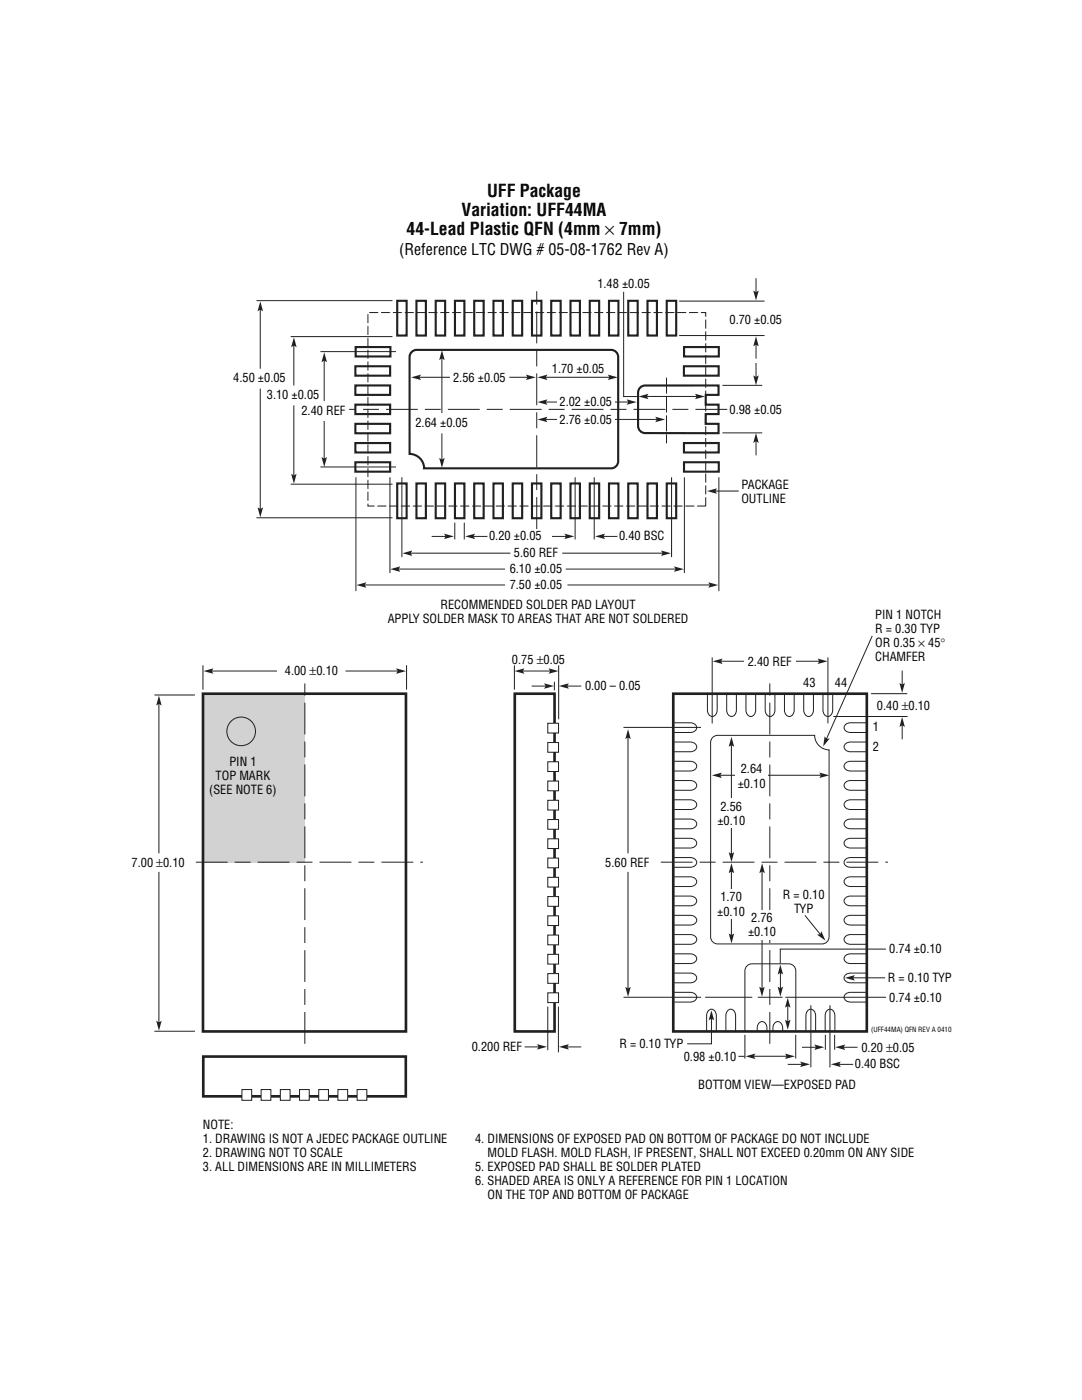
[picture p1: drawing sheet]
<svg xmlns="http://www.w3.org/2000/svg" width="216mm" height="279mm" viewBox="0 0 216 279" stroke-linecap="round" stroke-linejoin="round" font-family="sans-serif">
<path d="M40.5 138.5h20.2v33.6h-20.2z" fill="#d1d2d4"/>
<path d="M40.5 138.4h40.5v67.4h-40.5zM134.3 138.4h38.7v67.4h-38.7z" fill="none" stroke="#231f20" stroke-width=".53"/>
<g fill="none" stroke="#231f20" stroke-width=".2">
<path d="M40.5 132.8v4.8M42 133.9h13.3M81.1 132.8v4.8M102.6 132.8v4.8M111.5 132.8v10.8"/>
<circle cx="48.1" cy="146" r="2.86"/>
</g>
<path d="M40.6 133.9l2-.5-.3 .5 .3 .6z" fill="#231f20"/>
<path d="M68.9 133.9h10.7" fill="none" stroke="#231f20" stroke-width=".2"/>
<path d="M79 133.4l2 .5-2 .6 .4-.6z" fill="#231f20"/>
<path d="M81.7 110.4h20.1" fill="none" stroke="#231f20" stroke-width=".2"/>
<path d="M80.3 110.4l2-.5-.4 .5 .4 .5z" fill="#231f20"/>
<path d="M112.2 110.4h20.3" fill="none" stroke="#231f20" stroke-width=".2"/>
<path d="M131.9 109.9l2 .5-2 .5 .3-.5z" fill="#231f20"/>
<path d="M79.3 113.6h21.5" fill="none" stroke="#231f20" stroke-width=".2"/>
<path d="M77.9 113.6l2-.6-.4 .6 .4 .5z" fill="#231f20"/>
<path d="M112.9 113.6h22.2" fill="none" stroke="#231f20" stroke-width=".2"/>
<path d="M134.5 113l2 .6-2 .5 .3-.5z" fill="#231f20"/>
<path d="M83.4 75.3h6.4" fill="none" stroke="#231f20" stroke-width=".2"/>
<g fill="#231f20">
<path d="M82 75.3l2-.5-.3 .5 .3 .5z"/>
<path d="M107.2 75.3l2-.5-.3 .5 .3 .5z"/>
</g>
<path d="M101.6 75.3h3.9" fill="none" stroke="#231f20" stroke-width=".2"/>
<path d="M104.9 74.8l2 .5-2 .5 .4-.5z" fill="#231f20"/>
<path d="M88.2 86.5v5.5" fill="none" stroke="#231f20" stroke-width=".2"/>
<path d="M87.6 91.4l.6 .3 .5-.3-.5 2z" fill="#231f20"/>
<path d="M88.2 71.3v11.1" fill="none" stroke="#231f20" stroke-width=".2"/>
<path d="M88.2 69.9l.5 2-.5-.4-.6 .4z" fill="#231f20"/>
<path d="M108.8 75.3h13.1" fill="none" stroke="#231f20" stroke-width=".2"/>
<g fill="#231f20">
<path d="M121.3 74.8l2 .5-2 .5 .3-.5z"/>
<path d="M127.4 79.1l2-.5-.3 .5 .3 .6z"/>
<path d="M141.1 98l2-.5-.4 .5 .4 .5z"/>
</g>
<path d="M128.8 79.1h10.5" fill="none" stroke="#231f20" stroke-width=".2"/>
<g fill="#231f20">
<path d="M138.7 78.6l2 .5-2 .6 .3-.6z"/>
<path d="M107.2 80.2l2-.5-.3 .5 .3 .6z"/>
</g>
<path d="M108.8 80.2h16.7" fill="none" stroke="#231f20" stroke-width=".2"/>
<g fill="#231f20">
<path d="M125 79.7l2 .5-2 .6 .4-.6z"/>
<path d="M107.2 83.7l2-.5-.3 .5 .3 .6z"/>
</g>
<path d="M108.8 83.7h22.4" fill="none" stroke="#231f20" stroke-width=".2"/>
<path d="M130.8 83.2l1.9 .5-1.9 .6 .3-.6z" fill="#231f20"/>
<path d="M72.5 116.7h28.3" fill="none" stroke="#231f20" stroke-width=".2"/>
<path d="M71.1 116.8l2-.6-.3 .6 .3 .5z" fill="#231f20"/>
<path d="M113.2 116.7h28.7" fill="none" stroke="#231f20" stroke-width=".2"/>
<path d="M141.3 116.2l2 .6-2 .5 .4-.5z" fill="#231f20"/>
<path d="M102.7 138.4h8v67.4h-8z" fill="none" stroke="#231f20" stroke-width=".53"/>
<g fill="none" stroke="#231f20" stroke-width=".2">
<path d="M64.7 84v7.8M141.2 138.5v3.2a1.01 1.01 0 0 0 .9 1.3 1.01 1.01 0 0 0 1-1.3v-3.2M145 138.5v3.2a1.01 1.01 0 0 0 1 1.3 1.01 1.01 0 0 0 .9-1.3v-3.2M148.8 138.5v3.2a1.01 1.01 0 0 0 1 1.3 1.01 1.01 0 0 0 1-1.3v-3.2M152.7 138.5v3.2a1.01 1.01 0 0 0 1 1.3 1.01 1.01 0 0 0 .9-1.3v-3.2M156.5 138.5v3.2a1.01 1.01 0 0 0 1 1.3 1.01 1.01 0 0 0 1-1.3v-3.2M160.4 138.5v3.2a1.01 1.01 0 0 0 .9 1.3 1.01 1.01 0 0 0 1-1.3v-3.2M164.2 138.5v3.2a1.01 1.01 0 0 0 1 1.3 1.01 1.01 0 0 0 1-1.3v-3.2M134.5 144.2h3.2a1.01 1.01 0 0 1 1.3 1 1.01 1.01 0 0 1-1.3 1h-3.2M134.5 148.1h3.2a1.01 1.01 0 0 1 1.3 1 1.01 1.01 0 0 1-1.3 .9h-3.2M134.5 151.9h3.2a1.01 1.01 0 0 1 1.3 1 1.01 1.01 0 0 1-1.3 1h-3.2M134.5 155.8h3.2a1.01 1.01 0 0 1 1.3 .9 1.01 1.01 0 0 1-1.3 1h-3.2"/>
<path d="M134.5 159.6h3.2a1.01 1.01 0 0 1 1.3 1 1.01 1.01 0 0 1-1.3 1h-3.2M172.9 144.2h-3.2a1.01 1.01 0 0 0-1.3 1 1.01 1.01 0 0 0 1.3 1h3.2M172.9 148.1h-3.2a1.01 1.01 0 0 0-1.3 1 1.01 1.01 0 0 0 1.3 .9h3.2M172.9 151.9h-3.2a1.01 1.01 0 0 0-1.3 1 1.01 1.01 0 0 0 1.3 1h3.2M172.9 155.8h-3.2a1.01 1.01 0 0 0-1.3 .9 1.01 1.01 0 0 0 1.3 1h3.2M172.9 159.6h-3.2a1.01 1.01 0 0 0-1.3 1 1.01 1.01 0 0 0 1.3 1h3.2M134.5 163.5h3.2a1.01 1.01 0 0 1 1.3 .9 1.01 1.01 0 0 1-1.3 1h-3.2M134.5 167.3h3.2a1.01 1.01 0 0 1 1.3 1 1.01 1.01 0 0 1-1.3 .9h-3.2M134.5 171.1h3.2a1.01 1.01 0 0 1 1.3 1 1.01 1.01 0 0 1-1.3 1h-3.2M134.5 175h3.2a1.01 1.01 0 0 1 1.3 1 1.01 1.01 0 0 1-1.3 .9h-3.2M134.5 178.8h3.2a1.01 1.01 0 0 1 1.3 1 1.01 1.01 0 0 1-1.3 1h-3.2M172.9 163.5h-3.2a1.01 1.01 0 0 0-1.3 .9 1.01 1.01 0 0 0 1.3 1h3.2"/>
<path d="M172.9 167.3h-3.2a1.01 1.01 0 0 0-1.3 1 1.01 1.01 0 0 0 1.3 .9h3.2M172.9 171.1h-3.2a1.01 1.01 0 0 0-1.3 1 1.01 1.01 0 0 0 1.3 1h3.2M172.9 175h-3.2a1.01 1.01 0 0 0-1.3 1 1.01 1.01 0 0 0 1.3 .9h3.2M172.9 178.8h-3.2a1.01 1.01 0 0 0-1.3 1 1.01 1.01 0 0 0 1.3 1h3.2M134.5 182.7h3.2a1.01 1.01 0 0 1 1.3 .9 1.01 1.01 0 0 1-1.3 1h-3.2M134.5 186.5h3.2a1.01 1.01 0 0 1 1.3 1 1.01 1.01 0 0 1-1.3 1h-3.2M134.5 190.4h3.2a1.01 1.01 0 0 1 1.3 .9 1.01 1.01 0 0 1-1.3 1h-3.2M134.5 194.2h3.2a1.01 1.01 0 0 1 1.3 1 1.01 1.01 0 0 1-1.3 .9h-3.2M134.5 198h3.2a1.01 1.01 0 0 1 1.3 1 1.01 1.01 0 0 1-1.3 1h-3.2M172.9 182.7h-3.2a1.01 1.01 0 0 0-1.3 .9 1.01 1.01 0 0 0 1.3 1h3.2M172.9 186.5h-3.2a1.01 1.01 0 0 0-1.3 1 1.01 1.01 0 0 0 1.3 1h3.2M172.9 190.4h-3.2a1.01 1.01 0 0 0-1.3 .9 1.01 1.01 0 0 0 1.3 1h3.2"/>
<path d="M172.9 194.2h-3.2a1.01 1.01 0 0 0-1.3 1 1.01 1.01 0 0 0 1.3 .9h3.2M172.9 198h-3.2a1.01 1.01 0 0 0-1.3 1 1.01 1.01 0 0 0 1.3 1h3.2M141 205.9v-3.2a1.01 1.01 0 0 1 1-1.3 1.01 1.01 0 0 1 .9 1.3v3.2M144.8 205.9v-3.2a1.01 1.01 0 0 1 1-1.3 1.01 1.01 0 0 1 1 1.3v3.2M151.1 205.9a1.83 1.83 0 0 1 .7-2 1.05 1.05 0 0 1 1.2 1.3v.7M154.2 205.9a1.83 1.83 0 0 1 .7-2 1.05 1.05 0 0 1 1.3 1.3v.7M160.8 205.9v-3.2a1.01 1.01 0 0 1 1-1.3 1.01 1.01 0 0 1 .9 1.3v3.2M164.6 205.9v-3.2a1.01 1.01 0 0 1 1-1.3 1.01 1.01 0 0 1 1 1.3v3.2"/>
</g>
<path d="M64.2 91.2l.5 .3 .5-.3-.5 2z" fill="#231f20"/>
<path d="M64.7 71.7v8.4" fill="none" stroke="#231f20" stroke-width=".2"/>
<path d="M64.7 70.3l.5 2-.5-.3-.5 .3z" fill="#231f20"/>
<path d="M58.6 80.9v14.2" fill="none" stroke="#231f20" stroke-width=".2"/>
<path d="M58.1 94.6l.5 .3 .6-.3-.6 1.9z" fill="#231f20"/>
<path d="M58.6 68.7v8.2" fill="none" stroke="#231f20" stroke-width=".2"/>
<path d="M58.6 67.3l.6 2-.6-.3-.5 .3z" fill="#231f20"/>
<path d="M51.9 77.6v24.3" fill="none" stroke="#231f20" stroke-width=".2"/>
<path d="M51.4 101.3l.5 .3 .6-.3-.6 1.9z" fill="#231f20"/>
<path d="M51.9 61.5v12.1" fill="none" stroke="#231f20" stroke-width=".2"/>
<path d="M51.9 60.1l.6 2-.6-.3-.5 .3z" fill="#231f20"/>
<path d="M30.8 138.7h8.1M31.7 174v30.3M30.8 205.8h8.1" fill="none" stroke="#231f20" stroke-width=".2"/>
<path d="M31.2 203.7l.5 .3 .6-.3-.6 2z" fill="#231f20"/>
<path d="M31.7 140.2v30.1" fill="none" stroke="#231f20" stroke-width=".2"/>
<path d="M31.7 138.8l.6 2-.6-.3-.5 .3z" fill="#231f20"/>
<path d="M125.3 174v23.5" fill="none" stroke="#231f20" stroke-width=".2"/>
<path d="M124.8 197l.5 .3 .6-.3-.6 1.9z" fill="#231f20"/>
<path d="M125.3 146.9v23.4" fill="none" stroke="#231f20" stroke-width=".2"/>
<path d="M125.3 145.5l.6 2-.6-.3-.5 .3z" fill="#231f20"/>
<path d="M157.2 212.4h3M161.8 200.6v12.4M165.6 200.6v12.4" fill="none" stroke="#231f20" stroke-width=".2"/>
<path d="M159.7 211.9l1.9 .5-1.9 .6 .3-.6z" fill="#231f20"/>
<path d="M167.2 212.4h3" fill="none" stroke="#231f20" stroke-width=".2"/>
<path d="M165.8 212.4l2-.5-.4 .5 .4 .6z" fill="#231f20"/>
<path d="M160 209h3.1" fill="none" stroke="#231f20" stroke-width=".2"/>
<path d="M162.5 208.5l2 .5-2 .5 .3-.5z" fill="#231f20"/>
<path d="M168.1 209h3" fill="none" stroke="#231f20" stroke-width=".2"/>
<path d="M166.7 209l1.9-.5-.3 .5 .3 .5z" fill="#231f20"/>
<path d="M104.7 208.9h3M109.3 200.9v8.7M111.4 200.9v9.1M148.6 206.5v4.8M158.8 206.5v4.8M164.7 206.5v3M166.5 206.5v3" fill="none" stroke="#231f20" stroke-width=".2"/>
<path d="M107.2 208.4l1.9 .5-1.9 .6 .3-.6z" fill="#231f20"/>
<path d="M112.9 208.9h3.1" fill="none" stroke="#231f20" stroke-width=".2"/>
<path d="M111.5 208.9l2-.5-.3 .5 .3 .6z" fill="#231f20"/>
<path d="M157.2 200.5v3.6" fill="none" stroke="#231f20" stroke-width=".2"/>
<g fill="#231f20">
<path d="M157.2 199.1l.5 2-.5-.3-.6 .3z"/>
<path d="M156.6 203.5l.6 .3 .5-.3-.5 2z"/>
</g>
<path d="M142 203v5.3h-4.9" fill="none" stroke="#231f20" stroke-width=".2"/>
<path d="M142 201.6l.5 2-.5-.3-.6 .3z" fill="#231f20"/>
<path d="M150.1 210.8h7.1" fill="none" stroke="#231f20" stroke-width=".2"/>
<g fill="#231f20">
<path d="M148.8 210.8l1.9-.5-.3 .5 .3 .5z"/>
<path d="M156.6 210.3l2 .5-2 .5 .4-.5z"/>
</g>
<path d="M155.7 193.9v3.5" fill="none" stroke="#231f20" stroke-width=".2"/>
<g fill="#231f20">
<path d="M155.7 192.5l.6 2-.6-.3-.5 .3z"/>
<path d="M155.2 196.9l.5 .3 .6-.3-.6 2z"/>
</g>
<path d="M170 195.1h6.6" fill="none" stroke="#231f20" stroke-width=".2"/>
<path d="M168.6 195.2l2-.6-.4 .6 .4 .5z" fill="#231f20"/>
<path d="M160.6 182.7l3.2 4" fill="none" stroke="#231f20" stroke-width=".2"/>
<path d="M163 186.5l.7-.1 .2-.6 .8 1.9z" fill="#231f20"/>
<path d="M106.1 136.9h3.1" fill="none" stroke="#231f20" stroke-width=".2"/>
<path d="M108.6 136.4l2 .5-2 .6 .3-.6z" fill="#231f20"/>
<path d="M112.9 136.9h3.1" fill="none" stroke="#231f20" stroke-width=".2"/>
<path d="M111.5 136.9l2-.5-.3 .5 .3 .6z" fill="#231f20"/>
<path d="M109.3 178.9h2.1v2h-2.1z" fill="#fff"/>
<path d="M109.3 178.9h2.1v2h-2.1z" fill="none" stroke="#231f20" stroke-width=".2"/>
<path d="M109.3 182.8h2.1v1.9h-2.1z" fill="#fff"/>
<path d="M109.3 182.8h2.1v1.9h-2.1z" fill="none" stroke="#231f20" stroke-width=".2"/>
<path d="M109.3 186.6h2.1v2h-2.1z" fill="#fff"/>
<path d="M109.3 186.6h2.1v2h-2.1z" fill="none" stroke="#231f20" stroke-width=".2"/>
<path d="M109.3 190.5h2.1v1.9h-2.1z" fill="#fff"/>
<path d="M109.3 190.5h2.1v1.9h-2.1z" fill="none" stroke="#231f20" stroke-width=".2"/>
<path d="M109.3 198.1h2.1v2h-2.1z" fill="#fff"/>
<path d="M109.3 198.1h2.1v2h-2.1z" fill="none" stroke="#231f20" stroke-width=".2"/>
<path d="M109.3 144.3h2.1v2h-2.1z" fill="#fff"/>
<path d="M109.3 144.3h2.1v2h-2.1z" fill="none" stroke="#231f20" stroke-width=".2"/>
<path d="M109.3 152h2.1v2h-2.1z" fill="#fff"/>
<path d="M109.3 152h2.1v2h-2.1z" fill="none" stroke="#231f20" stroke-width=".2"/>
<path d="M109.3 148.2h2.1v1.9h-2.1z" fill="#fff"/>
<path d="M109.3 148.2h2.1v1.9h-2.1z" fill="none" stroke="#231f20" stroke-width=".2"/>
<path d="M109.3 155.9h2.1v1.9h-2.1z" fill="#fff"/>
<path d="M109.3 155.9h2.1v1.9h-2.1z" fill="none" stroke="#231f20" stroke-width=".2"/>
<path d="M109.3 159.7h2.1v2h-2.1z" fill="#fff"/>
<path d="M109.3 159.7h2.1v2h-2.1z" fill="none" stroke="#231f20" stroke-width=".2"/>
<path d="M109.3 163.6h2.1v1.9h-2.1z" fill="#fff"/>
<path d="M109.3 163.6h2.1v1.9h-2.1z" fill="none" stroke="#231f20" stroke-width=".2"/>
<path d="M109.3 194.3h2.1v1.9h-2.1z" fill="#fff"/>
<path d="M109.3 194.3h2.1v1.9h-2.1z" fill="none" stroke="#231f20" stroke-width=".2"/>
<path d="M109.3 167.4h2.1v1.9h-2.1z" fill="#fff"/>
<path d="M109.3 167.4h2.1v1.9h-2.1z" fill="none" stroke="#231f20" stroke-width=".2"/>
<path d="M109.3 171.2h2.1v2h-2.1z" fill="#fff"/>
<path d="M109.3 171.2h2.1v2h-2.1z" fill="none" stroke="#231f20" stroke-width=".2"/>
<path d="M109.3 175.1h2.1v1.9h-2.1z" fill="#fff"/>
<path d="M109.3 175.1h2.1v1.9h-2.1z" fill="none" stroke="#231f20" stroke-width=".2"/>
<path d="M102.7 133.9l1.9-.5-.3 .5 .3 .6z" fill="#231f20"/>
<path d="M104.1 133.9h6" fill="none" stroke="#231f20" stroke-width=".2"/>
<g fill="#231f20">
<path d="M109.5 133.4l1.9 .5-1.9 .6 .3-.6z"/>
<path d="M142.2 132l2-.6-.3 .6 .3 .5z"/>
</g>
<path d="M143.6 132h20.1" fill="none" stroke="#231f20" stroke-width=".2"/>
<path d="M163.1 131.4l2 .6-2 .5 .4-.5z" fill="#231f20"/>
<path d="M110.6 136.1v1.7M142.1 131.2v13.2M165.2 131.2v13.2" fill="none" stroke="#231f20" stroke-width=".2"/>
<path d="M148.5 131h10.1v2h-10.1z" fill="#fff"/>
<path d="M142.1 154.7l1.9-.5-.3 .5 .3 .6z" fill="#231f20"/>
<path d="M143.5 154.7h20.6" fill="none" stroke="#231f20" stroke-width=".2"/>
<g fill="#231f20">
<path d="M163.5 154.2l2 .5-2 .6 .3-.6z"/>
<path d="M145.4 170.1l.6 .3 .5-.3-.5 2z"/>
</g>
<path d="M145.9 148.4v22.2" fill="none" stroke="#231f20" stroke-width=".2"/>
<g fill="#231f20">
<path d="M146 147l.5 2-.5-.3-.6 .3z"/>
<path d="M145.4 186.3l.6 .3 .5-.3-.5 2z"/>
<path d="M151.5 196.9l.5 .3 .6-.3-.6 2z"/>
</g>
<path d="M145.9 173.7v13.2" fill="none" stroke="#231f20" stroke-width=".2"/>
<path d="M146 172.3l.5 2-.5-.4-.6 .4z" fill="#231f20"/>
<path d="M152.1 173.7v24" fill="none" stroke="#231f20" stroke-width=".2"/>
<path d="M152.1 172.3l.5 2-.5-.4-.6 .4z" fill="#231f20"/>
<path d="M146.8 153.5h6.5v2.7h-6.5z" fill="#fff"/>
<path d="M180 144.5v3" fill="none" stroke="#231f20" stroke-width=".2"/>
<path d="M180 143.1l.6 2-.6-.3-.5 .3z" fill="#231f20"/>
<path d="M180 133.8v3.1" fill="none" stroke="#231f20" stroke-width=".2"/>
<path d="M179.5 136.3l.5 .3 .6-.3-.6 2z" fill="#231f20"/>
<path d="M150.9 87.8v3.1" fill="none" stroke="#231f20" stroke-width=".2"/>
<path d="M150.8 86.4l.6 2-.6-.3-.5 .3z" fill="#231f20"/>
<path d="M150.9 72.4v3.1" fill="none" stroke="#231f20" stroke-width=".2"/>
<path d="M150.3 74.9l.5 .3 .6-.3-.6 2z" fill="#231f20"/>
<path d="M173.8 138.4h7.2M166.3 143h14.8" fill="none" stroke="#231f20" stroke-width=".2"/>
<path d="M40.6 210.9h40.4v7.9h-40.4z" fill="none" stroke="#231f20" stroke-width=".53"/>
<path d="M63.6 217.4h1.9v2.2h-1.9z" fill="#fff"/>
<path d="M63.6 217.4h1.9v2.2h-1.9z" fill="none" stroke="#231f20" stroke-width=".2"/>
<path d="M59.8 217.4h1.9v2.2h-1.9z" fill="#fff"/>
<path d="M59.8 217.4h1.9v2.2h-1.9z" fill="none" stroke="#231f20" stroke-width=".2"/>
<path d="M55.9 217.4h2v2.2h-2z" fill="#fff"/>
<path d="M55.9 217.4h2v2.2h-2z" fill="none" stroke="#231f20" stroke-width=".2"/>
<path d="M52.1 217.4h1.9v2.2h-1.9z" fill="#fff"/>
<path d="M52.1 217.4h1.9v2.2h-1.9z" fill="none" stroke="#231f20" stroke-width=".2"/>
<path d="M48.3 217.4h1.9v2.2h-1.9z" fill="#fff"/>
<path d="M48.3 217.4h1.9v2.2h-1.9z" fill="none" stroke="#231f20" stroke-width=".2"/>
<path d="M71.3 217.4h1.9v2.2h-1.9z" fill="#fff"/>
<path d="M71.3 217.4h1.9v2.2h-1.9z" fill="none" stroke="#231f20" stroke-width=".2"/>
<path d="M67.4 217.4h2v2.2h-2z" fill="#fff"/>
<path d="M174 126.9l-9.2 20.8M67.4 217.4h2v2.2h-2z" fill="none" stroke="#231f20" stroke-width=".2"/>
<path d="M164.6 146.9l.3 .6 .6-.1-1.2 1.6z" fill="#231f20"/>
<path d="M124.4 145.2h15.5M124.4 199h15.5M148.6 205.8v-12a1.41 1.41 0 0 1 1.4-1.4h7.4a1.41 1.41 0 0 1 1.4 1.4v12" fill="none" stroke="#231f20" stroke-width=".2"/>
<path d="M145.1 81.7h-75.4M107.1 105.6v-47.5M39.1 172.1h45.3M131.9 172.1h45.3M60.8 208.3v-71.9M153.6 208.3v-71.9" fill="none" stroke="#231f20" stroke-width=".2" stroke-dasharray="6.3 1.4 3.2 1.4" stroke-linecap="butt"/>
<g fill="#fff">
<path d="M145.4 159.4h.9v5.8h-.9z"/>
<path d="M145.4 177.4h.9v5.9h-.9z"/>
<path d="M151.6 181.6h2.7v5.9h-2.7z"/>
</g>
<path d="M80.2 95.3v15.9M114.8 95.3v12.4M118.6 95.3v12.4M134 95.3v15.9M110.1 107.1h3.1M142.1 147.3l.7-.5h.4h19.3a2.93 2.93 0 0 0 2.9 2.8v37.4a1.41 1.41 0 0 1-1.4 1.4h-20.8a1.41 1.41 0 0 1-1.4-1.4v-38.8zM151.2 199h5M156.7 199h20.1M176.8 189.4h-21.1v2.9M147.3 210.8h1.3" fill="none" stroke="#231f20" stroke-width=".2"/>
<path d="M73.4 62.4h67.4v38.6h-67.4z" fill="none" stroke="#231f20" stroke-width=".2" stroke-dasharray="1.8 .5 0 0" stroke-linecap="butt"/>
<g fill="none" stroke="#231f20" stroke-width=".42">
<path d="M70.9 76.9h6.9v1.9h-6.9zM70.9 73.1h6.9v1.9h-6.9zM71 69.3h6.9v1.8h-6.9zM79.3 60h1.8v7h-1.8zM82.3 70.1l.8-.3h38.8a1.41 1.41 0 0 1 1.5 1.4v20.9a1.41 1.41 0 0 1-1.5 1.4h-37.3a2.91 2.91 0 0 0-2.9-2.9v-19.4l.1-.4zM83.1 60h1.9v7h-1.9zM86.9 60h1.9v7h-1.9zM90.8 60h1.9v7h-1.9zM94.6 60h1.9v7h-1.9zM98.5 60h1.8v7h-1.8zM102.3 60h1.9v7h-1.9zM106.2 60h1.8v7h-1.8z"/>
<path d="M110 60h1.9v7h-1.9zM113.8 60h1.9v7h-1.9zM117.7 60h1.9v7h-1.9zM121.5 60h1.9v7h-1.9zM125.4 60h1.8v7h-1.8zM127.9 77.2l.8-.3h14.7v1.9h-2.6v2h2.6v1.8h-2.6v2h2.6v1.9l-14.7-.1a1.41 1.41 0 0 1-1.4-1.4v-6.7l.1-.4zM129.2 60h1.9v7h-1.9zM133 60h1.9v7h-1.9zM136.5 73.1h6.9v1.9h-6.9zM136.5 69.3h6.9v1.8h-6.9zM70.9 92.3h6.9v1.8h-6.9zM70.9 88.4h6.9v1.9h-6.9z"/>
<path d="M70.9 84.6h6.9v1.9h-6.9zM70.9 80.8h6.9v1.8h-6.9zM79.3 96.5h1.8v6.9h-1.8zM83.1 96.5h1.9v6.9h-1.9zM86.9 96.5h1.9v6.9h-1.9zM90.8 96.5h1.9v6.9h-1.9zM94.6 96.5h1.9v6.9h-1.9zM98.5 96.5h1.8v6.9h-1.8zM102.3 96.5h1.9v6.9h-1.9zM106.2 96.5h1.8v6.9h-1.8zM110 96.5h1.9v6.9h-1.9zM113.8 96.5h1.9v6.9h-1.9z"/>
<path d="M117.7 96.5h1.9v6.9h-1.9zM121.5 96.5h1.9v6.9h-1.9zM125.4 96.5h1.8v6.9h-1.8zM129.2 96.5h1.9v6.9h-1.9zM133 96.5h1.9v6.9h-1.9zM136.5 88.4h6.9v1.9h-6.9zM136.5 92.3h6.9v1.8h-6.9z"/>
</g>
<path d="M112.6 106.5l2 .5-2 .6 .3-.6z" fill="#231f20"/>
<path d="M120.1 107.1h3.1" fill="none" stroke="#231f20" stroke-width=".2"/>
<path d="M118.7 107l2-.5-.3 .5 .3 .6z" fill="#231f20"/>
<path d="M86.1 107.1h3.1M90.7 104.3v3.4M92.6 104.3v3.4" fill="none" stroke="#231f20" stroke-width=".2"/>
<path d="M88.6 106.5l2 .5-2 .6 .3-.6z" fill="#231f20"/>
<path d="M94.2 107.1h3.1" fill="none" stroke="#231f20" stroke-width=".2"/>
<path d="M92.8 107l2-.5-.3 .5 .3 .6z" fill="#231f20"/>
<path d="M51.2 60h27.1M58 67.2h20.3M63.9 70.2h15.1M58 96.6h20.3M63.9 93.2h15.1M71 95.3v22.7M77.8 95.3v19.1M136.6 95.3v19.1M143.4 95.3v22.7M51.2 103.3h27.1" fill="none" stroke="#231f20" stroke-width=".2"/>
<path d="M133 75.4v13.1" fill="none" stroke="#231f20" stroke-width=".2" stroke-dasharray="3.2 .5 0 0" stroke-linecap="butt"/>
<g fill="#fff">
<path d="M111.2 79.4h11.4v1.4h-11.4z"/>
<path d="M111.2 82.8h11.4v1.5h-11.4z"/>
</g>
<path d="M150.9 68.5v3.1" fill="none" stroke="#231f20" stroke-width=".2"/>
<path d="M150.8 67.1l.6 2-.6-.3-.5 .3z" fill="#231f20"/>
<path d="M150.9 55.5v3.1" fill="none" stroke="#231f20" stroke-width=".2"/>
<path d="M150.3 58l.5 .3 .6-.3-.6 2z" fill="#231f20"/>
<path d="M124.4 58.2v20.9h2.8M135.5 60.1h17.1M135.5 67h17.1M144.2 76.9h7.9M142.3 98h5.1M144.2 86.4h7.9M140.7 199h9.4" fill="none" stroke="#231f20" stroke-width=".2"/>
<g font-size="3.5">
<text x="97.2" y="39.2">UFF Package</text>
<text x="81.1" y="47">44-Lead Plastic QFN (4mm × 7mm)</text>
<text x="92.1" y="43.1">Variation: UFF44MA</text>
</g>
<text font-size="3.2" x="79.7" y="50.9">(Reference LTC DWG # 05-08-1762 Rev A)</text>
<g font-size="2.5">
<text x="119.2" y="57.5">1.48 ±0.05</text>
<text x="145.6" y="64.7">0.70 ±0.05</text>
<text x="46.5" y="76.3">4.50 ±0.05</text>
<text x="90.4" y="76.1">2.56 ±0.05</text>
<text x="110.1" y="74.4">1.70 ±0.05</text>
<text x="53.2" y="79.7">3.10 ±0.05</text>
<text x="60.2" y="82.8">2.40 REF</text>
<text x="111.6" y="81.1">2.02 ±0.05</text>
<text x="145.6" y="82.5">0.98 ±0.05</text>
<text x="82.9" y="85.2">2.64 ±0.05</text>
<text x="111.6" y="84.5">2.76 ±0.05</text>
<text x="147.9" y="97.5">PACKAGE</text>
<text x="147.9" y="100.3">OUTLINE</text>
<text x="97.6" y="107.8">0.20 ±0.05</text>
<text x="123.5" y="107.8">0.40 BSC</text>
<text x="102.6" y="111.2">5.60 REF</text>
<text x="101.7" y="114.4">6.10 ±0.05</text>
<text x="101.7" y="117.6">7.50 ±0.05</text>
<text x="77.4" y="124.3">APPLY SOLDER MASK TO AREAS THAT ARE NOT SOLDERED</text>
<text x="87.9" y="121.4">RECOMMENDED SOLDER PAD LAYOUT</text>
<text x="174.7" y="123.5">PIN 1 NOTCH</text>
<text x="174.7" y="126.4">R = 0.30 TYP</text>
<text x="174.7" y="129.2">OR 0.35 × 45°</text>
<text x="56.8" y="134.8">4.00 ±0.10</text>
<text x="102.2" y="132.5">0.75 ±0.05</text>
<text x="116.7" y="137.6">0.00 – 0.05</text>
<text x="149.2" y="132.9">2.40 REF</text>
<text x="160.3" y="137.1">43</text>
<text x="166.6" y="137.1">44</text>
<text x="174.7" y="132">CHAMFER</text>
<text x="175" y="141.6">0.40 ±0.10</text>
<text x="174.2" y="145.9">1</text>
<text x="174.2" y="150">2</text>
<text x="43" y="155.7">TOP MARK</text>
<text x="45.8" y="152.9">PIN 1</text>
<text x="147.8" y="154.4">2.64</text>
<text x="41.8" y="158.5">(SEE NOTE 6)</text>
<text x="143.8" y="161.8">2.56</text>
<text x="147.2" y="157.2">±0.10</text>
<text x="143.1" y="164.6">±0.10</text>
<text x="26.3" y="173">7.00 ±0.10</text>
<text x="120.8" y="173">5.60 REF</text>
<text x="143.7" y="179.9">1.70</text>
<text x="156.2" y="179.4">R = 0.10</text>
<text x="143.1" y="182.7">±0.10</text>
<text x="149.9" y="184">2.76</text>
<text x="158.5" y="182.2">TYP</text>
<text x="149.3" y="186.9">±0.10</text>
<text x="177.4" y="190.2">0.74 ±0.10</text>
<text x="177.2" y="195.9">R = 0.10 TYP</text>
<text x="177.4" y="199.9">0.74 ±0.10</text>
<text x="94.1" y="209.8">0.200 REF</text>
<text x="123.6" y="209.1">R = 0.10 TYP</text>
<text x="171.9" y="209.9">0.20 ±0.05</text>
<text x="136.4" y="211.7">0.98 ±0.10</text>
<text x="170.6" y="213.2">0.40 BSC</text>
<text x="139.3" y="217.4">BOTTOM VIEW—EXPOSED PAD</text>
<text x="40.5" y="225.3">NOTE:</text>
<text x="40.5" y="228.1">1. DRAWING IS NOT A JEDEC PACKAGE OUTLINE</text>
<text x="40.5" y="230.9">2. DRAWING NOT TO SCALE</text>
<text x="40.5" y="233.7">3. ALL DIMENSIONS ARE IN MILLIMETERS</text>
<text x="94.8" y="228.1">4. DIMENSIONS OF EXPOSED PAD ON BOTTOM OF PACKAGE DO NOT INCLUDE</text>
<text x="94.8" y="233.7">5. EXPOSED PAD SHALL BE SOLDER PLATED</text>
<text x="97.3" y="230.9">MOLD FLASH. MOLD FLASH, IF PRESENT, SHALL NOT EXCEED 0.20mm ON ANY SIDE</text>
<text x="94.8" y="236.5">6. SHADED AREA IS ONLY A REFERENCE FOR PIN 1 LOCATION</text>
<text x="97.3" y="239.4">ON THE TOP AND BOTTOM OF PACKAGE</text>
</g>
<text font-size="1.4" x="173.8" y="206">(UFF44MA) QFN REV A 0410</text>
</svg>
